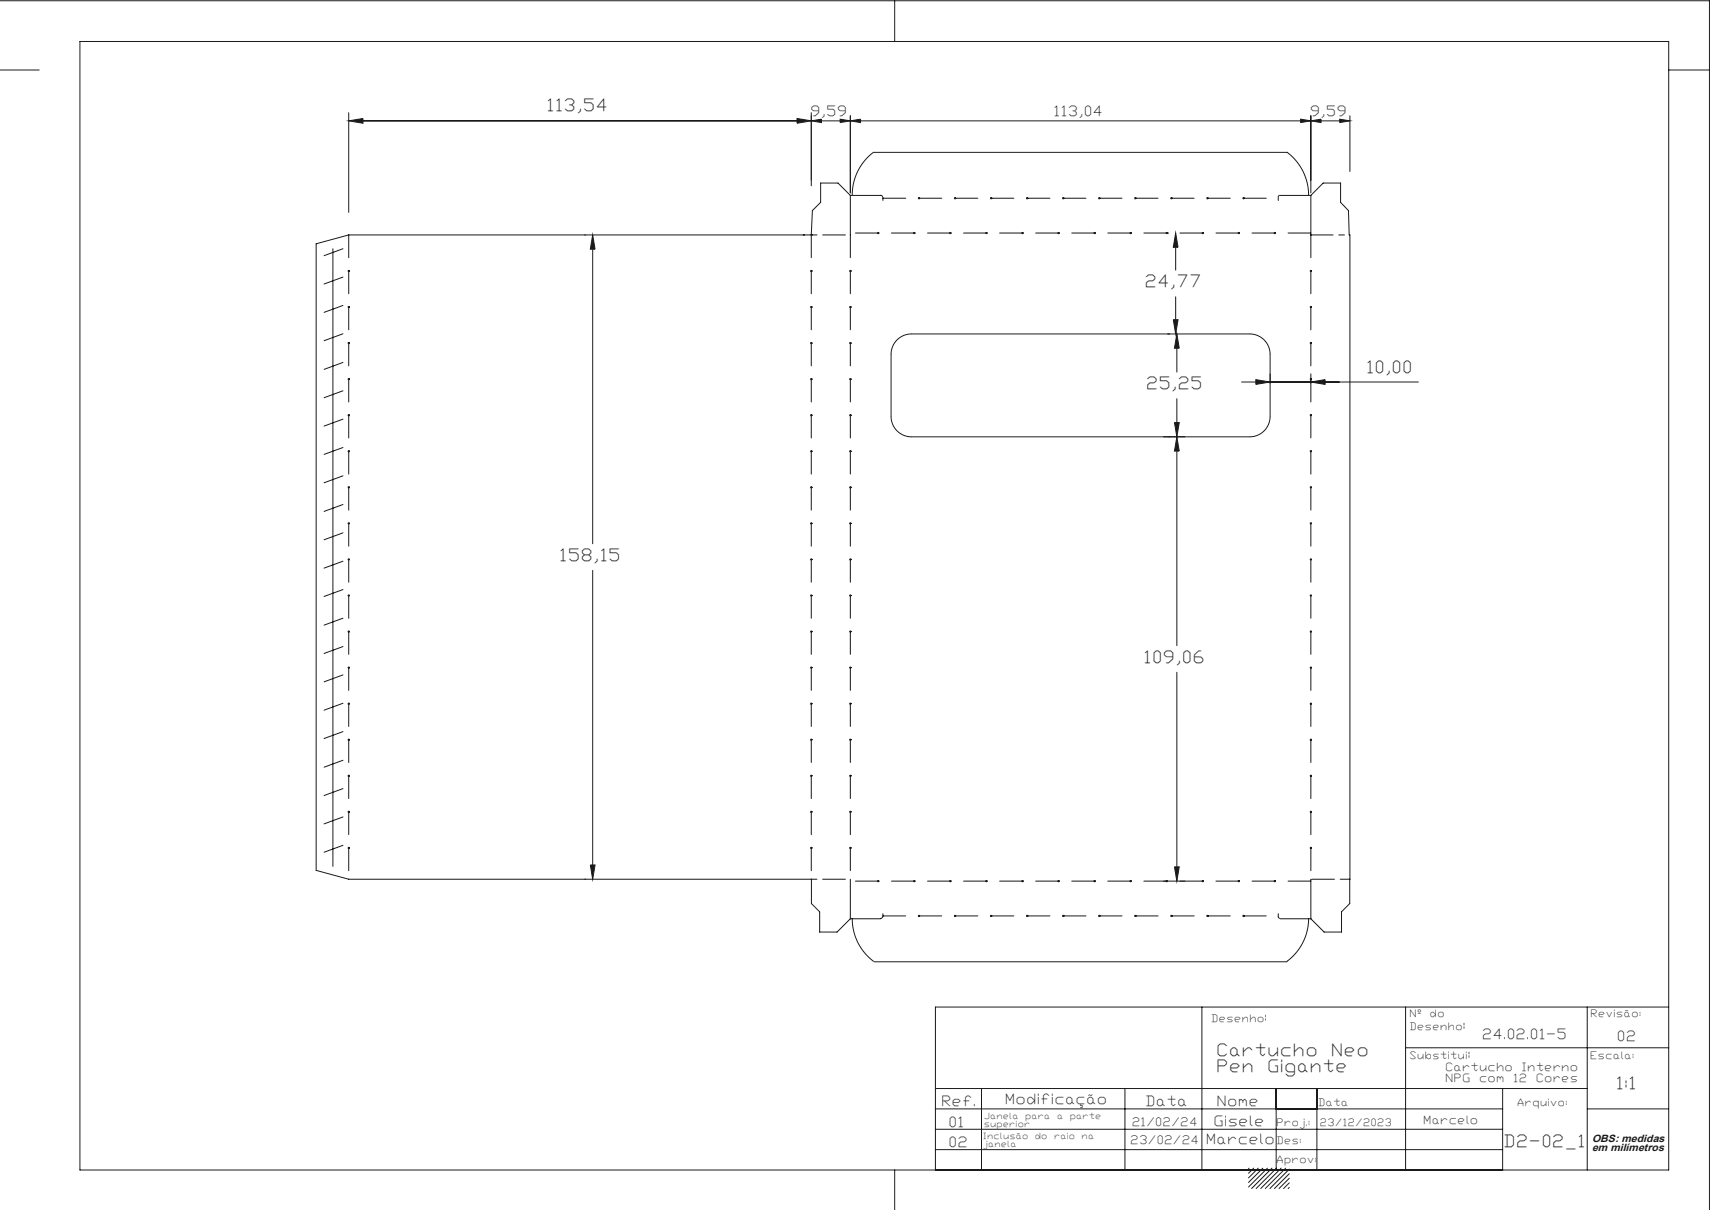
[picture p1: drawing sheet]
<svg xmlns="http://www.w3.org/2000/svg" width="420mm" height="297mm" viewBox="0 0 420 297" stroke-linecap="round" stroke-linejoin="round" font-family="sans-serif">
<g fill="none" stroke="#191924" stroke-width=".25">
<path d="M0 .2h419.6v296.9M0 17.2h9.6M19.6 10.2h390v277h-390zM219.6 .2v10M409.6 17.2h10M85.6 27.7v24.4M85.6 29.7l3.5-.6v1.1zM89.1 29.7h106.5M195.6 29.1l3.5 .6-3.5 .5zM199.1 29.7l2.5-.5v.9zM199.1 27.7v17.9M201.6 29.7h4.6"/>
<path d="M206.2 29.2l2.5 .5-2.5 .4zM208.7 29.7l2.5-.5v.9zM208.7 28.4v18.9M211.2 29.7h108.1M214.5 37.3a13.1 13.1 0 0 0-5.3 10.6M214.6 37.4h101.3M315.9 37.3a13.2 13.2 0 0 1 5.3 10.6M319.3 29.2l2.5 .5-2.5 .4zM321.8 28.4v18.9M321.8 29.7l2.5-.5v.9zM324.3 29.7h4.6M328.9 29.2l2.5 .5-2.5 .4z"/>
<path d="M331.4 28.4v13.7M85.6 57.7v5.6M85.6 57.7l-8 2.1v153.8l8 2.2h114.9M85.6 57.7h114.9M143.5 57.7h.1M145.5 57.7l.6 3.5h-1.2zM201.9 57.7h5.6M208.7 48h7.6l.4 .3M208.7 48l-3-3.1h-4.3v4.8l-2 2-.3 6v5.6M208.7 48v15.3M210 57.2h5.7M216.7 48.7h5.6"/>
<path d="M216.7 48.4v.8M218.8 57.2h5.8M225.6 48.7h5.6M227.7 57.2h5.7M234.4 48.7h5.6M236.5 57.2h5.8M243.3 48.7h5.6M245.4 57.2h5.7M252.1 48.7h5.6M254.2 57.2h5.8M261 48.7h5.6M263.1 57.2h5.7"/>
<path d="M269.8 48.7h5.6M271.9 57.2h5.8M278.7 48.7h5.6M280.8 57.2h5.7M286.6 57.2h.3M287.5 48.7h5.6M288.6 57.2l.6 3.5h-1.2zM289.6 57.2h5.8M296.4 48.7h5.6M298.5 57.2h5.7M305.2 48.7h5.6M307.3 57.2h5.8"/>
<path d="M313.8 48.4v.8M314.2 48l-.4 .3M314.2 48h7.6M316.2 57.2h5.6M321.8 48v15.3M321.8 48l3-3.1h4.3v4.8l1.9 2 .2 6h.2l-.1 158.1M321.8 57.7h5.4M328.6 57.7h1.4M81.7 61.1v151.6M84.2 75l-4.6 1.7M84.2 68l-4.6 1.7M84.2 61.1l-4.6 1.7"/>
<path d="M85.8 66.5h-.2v5.6M85.8 75.4h-.2v5.6M145.5 61.2v72.3M199.3 66.5h-.2v5.6M199.3 75.4h-.2v5.6M208.9 66.5h-.2v5.6M208.9 75.4h-.2v5.6M288 78.5h1.2l-.6 3.5zM288.6 60.7v5.6M288.6 72.9v5.6M321.9 66.5h-.1v5.6M321.9 75.4h-.1v5.6"/>
<path d="M84.2 95.9l-4.6 1.7M84.2 89l-4.6 1.7M84.2 81.9l-4.6 1.7M85.8 84.2h-.2v5.6M85.8 93.1h-.2v5.6M199.3 84.2h-.2v5.6M199.3 93.1h-.2v5.6M208.9 84.2h-.2v5.6M208.9 93.1h-.2v5.6M220.2 83.4l1.6-1 1.9-.4h83.1a5 5 0 0 1 5 5v15.2a5 5 0 0 1-5 5h-83.1a5 5 0 0 1-5-5v-15.6l.5-1.8zM286.9 82h.1M288.9 85.5v5.8"/>
<path d="M288.9 97.9v5.8M288.9 82l.6 3.5h-1.2zM304.8 93.8h3.5M308.3 93.2l3.5 .6-3.5 .6zM311.8 93.8h36.4M321.8 93.1h.1M321.8 93.8l3.5-.6v1.2zM321.8 91.8v6.9M321.9 84.2h-.1v5.6M84.2 109.8l-4.6 1.7M84.2 102.9l-4.6 1.7M84.2 116.8l-4.6 1.7"/>
<path d="M85.8 101.9h-.2v5.6M85.8 110.8h-.2v5.6M85.8 119.6h-.2v5.6M199.3 101.9h-.2v5.6M199.3 110.8h-.2v5.6M199.3 119.6h-.2v5.6M208.9 101.9h-.2v5.6M208.9 110.8h-.2v5.6M208.9 119.6h-.2v5.6M286.9 107.2h.1M288.3 103.7h1.2l-.6 3.5zM288.9 107.2l.6 3.5h-1.2z"/>
<path d="M288.9 110.7v47.8M321.9 101.9h-.1v5.6M321.9 110.8h-.1v5.6M321.9 119.6h-.1v5.6M84.2 137.7l-4.6 1.7M84.2 130.8l-4.6 1.7M84.2 123.8l-4.6 1.7M85.8 128.5h-.2v5.6M85.8 137.3h-.2v5.6M199.3 128.5h-.2v5.6M199.3 137.3h-.2v5.6M208.9 128.5h-.2v5.6"/>
<path d="M208.9 137.3h-.2v5.6M321.9 128.5h-.1v5.6M321.9 137.3h-.1v5.6M84.2 158.7l-4.6 1.7M84.2 151.7l-4.6 1.7M84.2 144.7l-4.6 1.7M85.8 146.2h-.2v5.6M85.8 155h-.2v5.6M145.5 140v72.3M199.3 146.2h-.2v5.6M199.3 155h-.2v5.6M208.9 146.2h-.2v5.6"/>
<path d="M208.9 155h-.2v5.6M321.9 146.2h-.1v5.6M321.9 155h-.1v5.6M84.2 165.7l-4.6 1.7M84.2 179.6l-4.6 1.7M84.2 172.6l-4.6 1.7M85.8 163.9h-.2v5.6M85.8 172.7h-.2v5.6M199.3 163.9h-.2v5.6M199.3 172.7h-.2v5.6M208.9 163.9h-.2v5.6M208.9 172.7h-.2v5.6"/>
<path d="M288.9 165v47.8M321.9 163.9h-.1v5.6M321.9 172.7h-.1v5.6M84.2 193.6l-4.6 1.7M84.2 186.6l-4.6 1.7M85.8 181.6h-.2v5.6M85.8 190.4h-.2v5.6M85.8 199.3h-.2v5.6M199.3 181.6h-.2v5.6M199.3 190.4h-.2v5.6M199.3 199.3h-.2v5.6M208.9 181.6h-.2v5.6"/>
<path d="M208.9 190.4h-.2v5.6M208.9 199.3h-.2v5.6M321.9 181.6h-.1v5.6M321.9 190.4h-.1v5.6M321.9 199.3h-.1v5.6M84.2 207.5l-4.6 1.7M84.2 200.5l-4.6 1.7M85.8 208.1h-.2v5.6M143.5 215.8h.1M144.9 212.3h1.2l-.6 3.5zM199.2 215.8v6l2 2v5h4.3l3.2-3.3M199.3 208.1h-.2v5.6"/>
<path d="M201.9 215.8h5.6M208.7 215.8v9.7M208.9 208.1h-.2v5.6M210 216.3h5.7M218.8 216.3h5.8M227.7 216.3h5.7M236.5 216.3h5.8M245.4 216.3h5.7M254.2 216.3h5.8M263.1 216.3h5.7M271.9 216.3h5.8M280.8 216.3h14.6"/>
<path d="M288.3 212.8h1.2l-.6 3.5zM298.5 216.3h5.7M307.3 216.3h5.8M316.2 216.3h5.6M321.8 215.8v9.7M321.9 208.1h-.1v5.6M322 215.8h5.6M329 215.8h2.3M331.3 215.8v6l-2 2v5h-4.3l-3.2-3.3M208.7 225.5h7.5M209.2 225.4a13.1 13.1 0 0 0 5.3 10.6M214.6 236.1h101.3"/>
<path d="M216.7 225l-.2 .3-.4 .1M216.7 224.8h5.6M216.7 224.3v.8M225.6 224.8h5.6M234.4 224.8h5.6M243.3 224.8h5.6M252.1 224.8h5.6M261 224.8h5.6M269.8 224.8h5.6M278.7 224.8h5.6M287.5 224.8h5.6M296.4 224.8h5.6"/>
<path d="M305.2 224.8h5.6M313.8 225l.4 .4M313.8 224.3v.8M314.2 225.5h7.6M321.2 225.4a13.1 13.1 0 0 1-5.3 10.6M295 247.2v40M345 257.2h64.6M345 247.2v40M389.6 247.2v40M409.6 247.2h-180v40M229.6 272.2h139.3M229.6 267.2h160"/>
<path d="M229.6 277.2h139.3M240.9 267.2v20M276.1 267.2v20M313.3 267.2v20M323.3 267.2v20M368.9 267.2v20M389.6 272.2h20M219.6 287.2v9.9M229.6 282.2h139.3M306.6 286.7l-.1 .2M307.7 286.7l-1.2 1.3M308.9 286.7l-2.4 2.4"/>
<path d="M310 286.7l-3.5 3.5M311.1 286.7l-4.6 4.7M312.2 286.7l-5 5M313.4 286.7l-5 5M314.5 286.7l-5 5M315.6 286.7l-5 5M316.5 287l-4.8 4.7M316.5 288.1l-3.7 3.6M316.5 289.2l-2.5 2.5M316.5 290.3l-1.4 1.4M316.5 291.5l-.3 .2"/>
<circle cx="215.6" cy="57.2" r=".16"/>
<circle cx="224.4" cy="57.2" r=".16"/>
<circle cx="225.6" cy="48.7" r=".16"/>
<circle cx="233.3" cy="57.2" r=".16"/>
<circle cx="234.4" cy="48.7" r=".16"/>
<circle cx="242.1" cy="57.2" r=".16"/>
<circle cx="243.3" cy="48.7" r=".16"/>
<circle cx="251" cy="57.2" r=".16"/>
<circle cx="252.1" cy="48.7" r=".16"/>
<circle cx="259.8" cy="57.2" r=".16"/>
<circle cx="261" cy="48.7" r=".16"/>
<circle cx="268.7" cy="57.2" r=".16"/>
<circle cx="269.8" cy="48.7" r=".16"/>
<circle cx="277.5" cy="57.2" r=".16"/>
<circle cx="278.7" cy="48.7" r=".16"/>
<circle cx="286.4" cy="57.2" r=".16"/>
<circle cx="287.5" cy="48.7" r=".16"/>
<circle cx="295.2" cy="57.2" r=".16"/>
<circle cx="296.4" cy="48.7" r=".16"/>
<circle cx="304.1" cy="57.2" r=".16"/>
<circle cx="305.2" cy="48.7" r=".16"/>
<circle cx="312.9" cy="57.2" r=".16"/>
<circle cx="85.6" cy="75.4" r=".16"/>
<circle cx="85.6" cy="66.5" r=".16"/>
<circle cx="199.1" cy="75.4" r=".16"/>
<circle cx="199.1" cy="66.5" r=".16"/>
<circle cx="208.7" cy="75.4" r=".16"/>
<circle cx="208.7" cy="66.5" r=".16"/>
<circle cx="321.8" cy="75.4" r=".16"/>
<circle cx="321.8" cy="66.5" r=".16"/>
<circle cx="85.6" cy="93.1" r=".16"/>
<circle cx="85.6" cy="84.2" r=".16"/>
<circle cx="199.1" cy="84.2" r=".16"/>
<circle cx="199.1" cy="93.1" r=".16"/>
<circle cx="208.7" cy="84.2" r=".16"/>
<circle cx="208.7" cy="93.1" r=".16"/>
<circle cx="321.8" cy="84.2" r=".16"/>
<circle cx="321.8" cy="93.1" r=".16"/>
<circle cx="85.6" cy="101.9" r=".16"/>
<circle cx="85.6" cy="110.8" r=".16"/>
<circle cx="85.6" cy="119.6" r=".16"/>
<circle cx="199.1" cy="101.9" r=".16"/>
<circle cx="199.1" cy="110.8" r=".16"/>
<circle cx="199.1" cy="119.6" r=".16"/>
<circle cx="208.7" cy="101.9" r=".16"/>
<circle cx="208.7" cy="110.8" r=".16"/>
<circle cx="208.7" cy="119.6" r=".16"/>
<circle cx="321.8" cy="110.8" r=".16"/>
<circle cx="321.8" cy="101.9" r=".16"/>
<circle cx="321.8" cy="119.6" r=".16"/>
<circle cx="85.6" cy="128.5" r=".16"/>
<circle cx="85.6" cy="137.3" r=".16"/>
<circle cx="199.1" cy="128.5" r=".16"/>
<circle cx="199.1" cy="137.3" r=".16"/>
<circle cx="208.7" cy="128.5" r=".16"/>
<circle cx="208.7" cy="137.3" r=".16"/>
<circle cx="321.8" cy="137.3" r=".16"/>
<circle cx="321.8" cy="128.5" r=".16"/>
<circle cx="85.6" cy="146.2" r=".16"/>
<circle cx="85.6" cy="155" r=".16"/>
<circle cx="199.1" cy="155" r=".16"/>
<circle cx="199.1" cy="146.2" r=".16"/>
<circle cx="208.7" cy="146.2" r=".16"/>
<circle cx="208.7" cy="155" r=".16"/>
<circle cx="321.8" cy="155" r=".16"/>
<circle cx="321.8" cy="146.2" r=".16"/>
<circle cx="85.6" cy="172.7" r=".16"/>
<circle cx="85.6" cy="163.9" r=".16"/>
<circle cx="199.1" cy="172.7" r=".16"/>
<circle cx="199.1" cy="163.9" r=".16"/>
<circle cx="208.7" cy="172.7" r=".16"/>
<circle cx="208.7" cy="163.9" r=".16"/>
<circle cx="321.8" cy="163.9" r=".16"/>
<circle cx="321.8" cy="172.7" r=".16"/>
<circle cx="85.6" cy="199.3" r=".16"/>
<circle cx="85.6" cy="181.6" r=".16"/>
<circle cx="85.6" cy="190.4" r=".16"/>
<circle cx="199.1" cy="181.6" r=".16"/>
<circle cx="199.1" cy="199.3" r=".16"/>
<circle cx="199.1" cy="190.4" r=".16"/>
<circle cx="208.7" cy="199.3" r=".16"/>
<circle cx="208.7" cy="181.6" r=".16"/>
<circle cx="208.7" cy="190.4" r=".16"/>
<circle cx="321.8" cy="190.4" r=".16"/>
<circle cx="321.8" cy="199.3" r=".16"/>
<circle cx="321.8" cy="181.6" r=".16"/>
<circle cx="85.6" cy="208.1" r=".16"/>
<circle cx="199.1" cy="208.1" r=".16"/>
<circle cx="208.7" cy="208.1" r=".16"/>
<circle cx="215.6" cy="216.3" r=".16"/>
<circle cx="224.4" cy="216.3" r=".16"/>
<circle cx="233.3" cy="216.3" r=".16"/>
<circle cx="242.1" cy="216.3" r=".16"/>
<circle cx="251" cy="216.3" r=".16"/>
<circle cx="259.8" cy="216.3" r=".16"/>
<circle cx="268.7" cy="216.3" r=".16"/>
<circle cx="277.5" cy="216.3" r=".16"/>
<circle cx="286.4" cy="216.3" r=".16"/>
<circle cx="295.2" cy="216.3" r=".16"/>
<circle cx="304.1" cy="216.3" r=".16"/>
<circle cx="312.9" cy="216.3" r=".16"/>
<circle cx="321.8" cy="208.1" r=".16"/>
<circle cx="225.6" cy="224.8" r=".16"/>
<circle cx="234.4" cy="224.8" r=".16"/>
<circle cx="243.3" cy="224.8" r=".16"/>
<circle cx="252.1" cy="224.8" r=".16"/>
<circle cx="261" cy="224.8" r=".16"/>
<circle cx="269.8" cy="224.8" r=".16"/>
<circle cx="278.7" cy="224.8" r=".16"/>
<circle cx="287.5" cy="224.8" r=".16"/>
<circle cx="296.4" cy="224.8" r=".16"/>
<circle cx="305.2" cy="224.8" r=".16"/>
</g>
<g fill="#191924">
<path d="M85.6 29.7l3.5-.6v1.1zM195.6 29.1l3.5 .6-3.5 .5z"/>
<path d="M208.7 29.7l2.5-.5v.9zM319.3 29.2l2.5 .5-2.5 .4zM321.8 29.7l2.5-.5v.9zM328.9 29.2l2.5 .5-2.5 .4zM288.3 212.8h1.2l-.6 3.5zM288.9 107.2l.6 3.5h-1.2z"/>
<path d="M199.1 29.7l2.5-.5v.9zM206.2 29.2l2.5 .5-2.5 .4zM288.3 103.7h1.2l-.6 3.5zM288.9 82l.6 3.5h-1.2zM288 78.5h1.2l-.6 3.5zM288.6 57.2l.6 3.5h-1.2zM308.3 93.2l3.5 .6-3.5 .6zM321.8 93.8l3.5-.6v1.2zM144.9 212.3h1.2l-.6 3.5zM145.5 57.7l.6 3.5h-1.2z"/>
</g>
<g font-size="4.1" fill="#191924">
<text x="134.7" y="27.3">113,54</text>
<text x="281.4" y="70.5">24,77</text>
<text x="281.7" y="95.5">25,25</text>
<text x="335.8" y="91.4">10,00</text>
<text x="137.8" y="137.7">158,15</text>
<text x="281.2" y="162.7">109,06</text>
<text x="299" y="259.1">Cartucho</text>
<text x="299" y="263.2">Pen</text>
<text x="311.5" y="263.2">Gigante</text>
<text x="327.2" y="259.1">Neo</text>
<text x="397.1" y="267.4">1:1</text>
<text x="369.5" y="281.5">D2-02_1</text>
</g>
<g font-size="3.4" fill="#191924">
<text x="199.3" y="28.4">9,59</text>
<text x="259" y="28.4">113,04</text>
<text x="321.9" y="28.4">9,59</text>
<text x="310.7" y="250.9">:</text>
<text x="359.4" y="252.8">:</text>
<text x="364.2" y="254.9">24.02.01-5</text>
<text x="397.3" y="255.4">02</text>
<text x="360.6" y="260">:</text>
<text x="231.4" y="271.5">Ref.</text>
<text x="247.1" y="271">Modificação</text>
<text x="281.5" y="271.5">Data</text>
<text x="299" y="271.5">Nome</text>
<text x="233.3" y="276.6">01</text>
<text x="233.3" y="281.6">02</text>
<text x="296.4" y="280.9">Marcelo</text>
<text x="298.3" y="276.3">Gisele</text>
</g>
<g font-size="2.8" fill="#191924">
<text x="277.8" y="280.9">23/02/24</text>
<text x="278.1" y="276.3">21/02/24</text>
</g>
<g font-size="2.7" fill="#191924">
<text x="355" y="262.8">Cartucho</text>
<text x="373.8" y="262.8">Interno</text>
<text x="355" y="265.6">NPG</text>
<text x="363.4" y="265.6">com</text>
<text x="371.7" y="265.6">12</text>
<text x="377.3" y="265.6">Cores</text>
<text x="349.7" y="275.9">Marcelo</text>
</g>
<g font-size="2.6" fill="#191924">
<text x="390.8" y="280.2">OBS: medidas</text>
<text x="390.8" y="282.6">em milímetros</text>
</g>
<g font-size="2.5" fill="#191924">
<text x="297.6" y="250.9">Desenho</text>
<text x="346.2" y="249.7">Nº</text>
<text x="351.2" y="249.7">do</text>
<text x="390.7" y="249.7">Revisão:</text>
<text x="346.2" y="252.8">Desenho</text>
<text x="346.2" y="260">Substitui</text>
<text x="390.6" y="260">Escala:</text>
<text x="323.9" y="271.5">Data</text>
<text x="372.7" y="271.4">Arquivo:</text>
<text x="313.6" y="280.9">Des:</text>
<text x="313.6" y="276.3">Proj.:</text>
<text x="324.2" y="276.3">23/12/2023</text>
<text x="313.6" y="285.5">Aprov:</text>
</g>
<g font-size="2" fill="#191924">
<text x="241.7" y="274.6">Janela</text>
<text x="251.9" y="274.6">para</text>
<text x="259.7" y="274.6">a</text>
<text x="262.8" y="274.6">parte</text>
<text x="241.5" y="279.6">Inclusão</text>
<text x="241.5" y="281.6">janela</text>
<text x="241.7" y="276.6">superior</text>
<text x="254.3" y="279.6">do</text>
<text x="259" y="279.6">raio</text>
<text x="265.8" y="279.6">na</text>
</g>
</svg>
